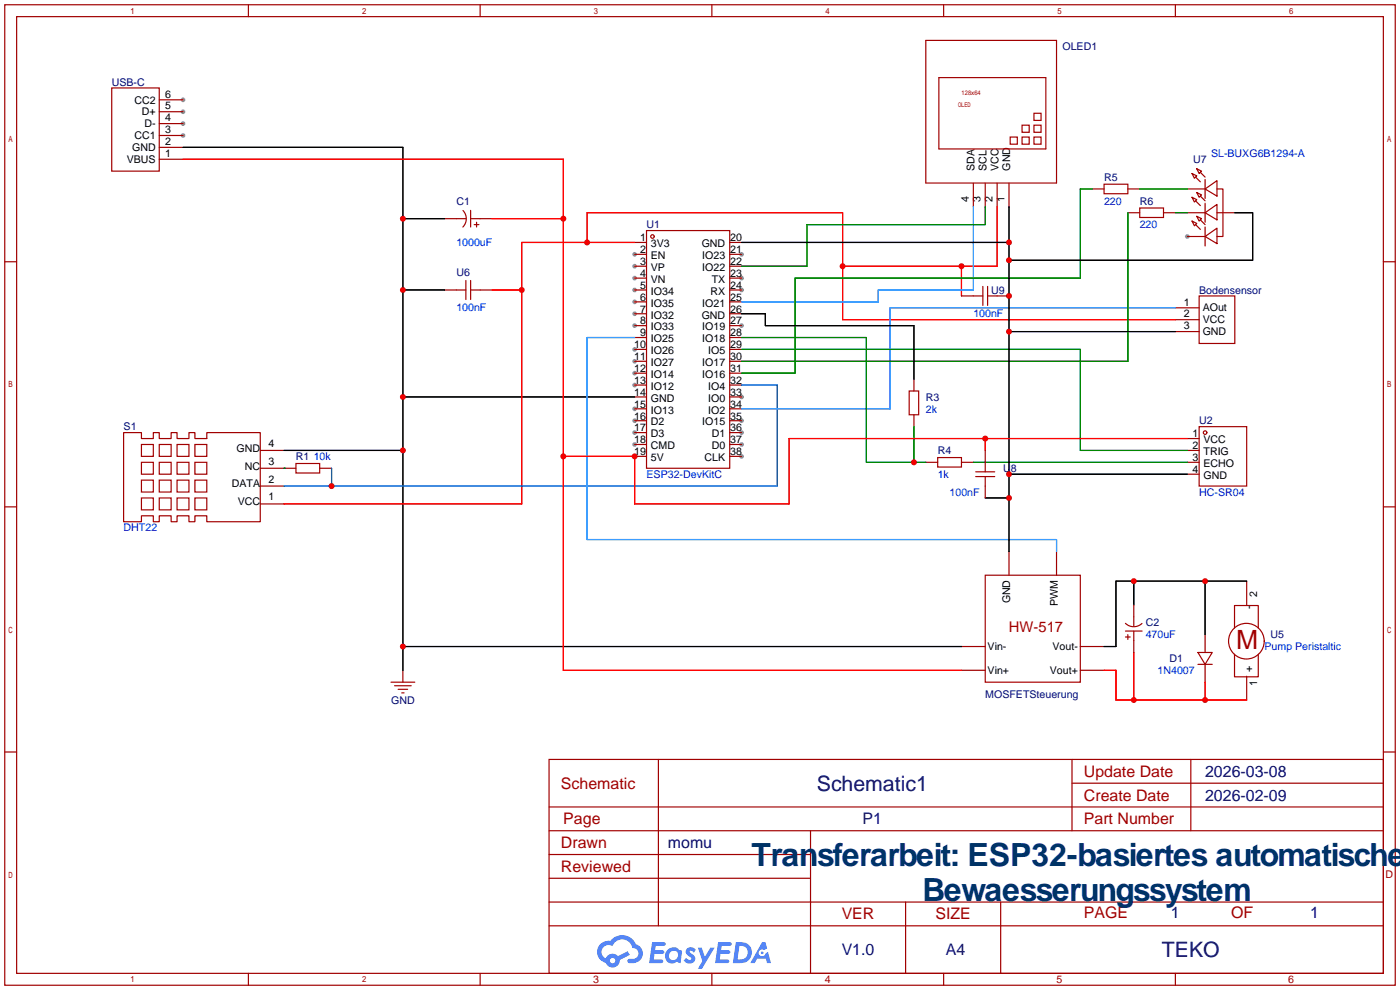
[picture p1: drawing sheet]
<svg xmlns="http://www.w3.org/2000/svg" width="299mm" height="212mm" viewBox="0 0 299 212" stroke-linecap="round" stroke-linejoin="round" font-family="sans-serif">
<g fill="#999">
<circle cx="135.6" cy="54.4" r=".51"/>
<circle cx="135.6" cy="56.9" r=".51"/>
<circle cx="135.6" cy="59.4" r=".51"/>
<circle cx="135.6" cy="62" r=".51"/>
<circle cx="135.6" cy="64.5" r=".51"/>
<circle cx="135.6" cy="67.1" r=".51"/>
<circle cx="135.6" cy="69.6" r=".51"/>
<circle cx="135.6" cy="74.7" r=".51"/>
<circle cx="135.6" cy="77.2" r=".51"/>
<circle cx="135.6" cy="79.8" r=".51"/>
<circle cx="135.6" cy="82.3" r=".51"/>
<circle cx="135.6" cy="87.4" r=".51"/>
<circle cx="135.6" cy="89.9" r=".51"/>
<circle cx="135.6" cy="92.5" r=".51"/>
<circle cx="135.6" cy="95" r=".51"/>
<circle cx="158.5" cy="54.4" r=".51"/>
<circle cx="158.5" cy="59.4" r=".51"/>
<circle cx="158.5" cy="62" r=".51"/>
<circle cx="158.5" cy="69.6" r=".51"/>
<circle cx="158.5" cy="84.8" r=".51"/>
<circle cx="158.5" cy="89.9" r=".51"/>
<circle cx="158.5" cy="92.5" r=".51"/>
<circle cx="158.5" cy="95" r=".51"/>
<circle cx="158.5" cy="97.5" r=".51"/>
<circle cx="39.1" cy="21.3" r=".51"/>
<circle cx="39.1" cy="23.9" r=".51"/>
<circle cx="39.1" cy="26.4" r=".51"/>
<circle cx="39.1" cy="29" r=".51"/>
<circle cx="253.7" cy="50.5" r=".51"/>
</g>
<g fill="none" stroke="#a10000" stroke-width=".25">
<path d="M1 1h297.2v209.6h-297.2zM3.6 3.6h292.1v204.4h-292.1zM53.1 1v2.6M102.6 1v2.6M152.1 1v2.6M201.7 1v2.6M251.2 1v2.6M1 55.9h2.6M295.7 55.9h2.5M1 108.3h2.6M295.7 108.3h2.5M1 160.7h2.6"/>
<path d="M117.3 162.3h178.4v45.7h-178.4zM117.3 177.5h178.4M117.3 172.5h178.4M140.7 162.3v35.6M173.2 177.5v30.5M229.1 162.3v15.2M229.1 167.4h66.6M254.5 162.3v15.2M295.7 160.7h2.5M117.3 182.6h55.9M117.3 197.9h178.4M117.3 192.8h178.4"/>
<path d="M117.3 187.7h55.9M193.5 192.8v15.2M213.9 192.8v15.2M53.1 208v2.6M102.6 208v2.6M152.1 208v2.6M201.7 208v2.6M251.2 208v2.6"/>
</g>
<g fill="#5487ff">
<path d="M146.9 202.7a1.3 1.3 0 0 1 1.8 .3l-.4 .6a.54 .54 0 0 0-.9-.2l.1 .2a1.34 1.34 0 0 1 1 1.8 1.47 1.47 0 0 1-2.4-.1l.5-.6 .8 .5a.31 .31 0 0 0 .4-.3 .31 .31 0 0 0-.3-.4 1.12 1.12 0 0 1-.6-1.8z"/>
<path d="M149.1 202.5h.9l.6 2 1.2-2h.9l-2.7 4.6h-.9l1-1.7z"/>
<path d="M139.4 201.4h1.6a1.31 1.31 0 0 1 1.2 .2 .4 .4 0 0 1-.3 .5l-1.8 .1-.1 .9h1.6a.4 .4 0 0 1 .4 .4 .4 .4 0 0 1-.4 .4h-1.7l-.2 1.2h1.4a.46 .46 0 0 1 .5 0 .46 .46 0 0 1 .1 .5l-.3 .2h-2.7z"/>
<path d="M153.5 201.4h1.6a1.32 1.32 0 0 1 1.2 .2 .39 .39 0 0 1-.3 .5l-1.8 .1-.1 .9h1.7a.4 .4 0 0 1 .3 .4 .4 .4 0 0 1-.4 .4h-1.7l-.2 1.2h1.4a.46 .46 0 0 1 .5 0 .46 .46 0 0 1 .1 .5l-.3 .2h-2.7z"/>
<path d="M162.9 201.4h.7l.4 1.3-.7 .4a.75 .75 0 0 0-1.1 .3 .75 .75 0 0 0 .5 1 .75 .75 0 0 0 .9-.7l.5-.2 .7 2.3h-.9l-.2-.9h-1.9l-.5 .9h-.9z"/>
<path d="M157.3 201.4l-.7 4.4h1.5a2.27 2.27 0 0 0 2.6-2.2 2.27 2.27 0 0 0-2.7-2.2zM158 202.1a1.5 1.5 0 0 1 1.8 1.6 1.5 1.5 0 0 1-1.9 1.4h-.3z"/>
<path d="M142.7 203a1.6 1.6 0 0 0-.3 2.3 1.6 1.6 0 0 0 2.3 .2l.8 .3 .3-2.4-.2-.3-.4-.1a1.58 1.58 0 0 0-2.5 0zM143.3 203.5a.98 .98 0 0 1 1.6 .4 .98 .98 0 0 1-1.1 1.3 .94 .94 0 0 1-.8-.7 .94 .94 0 0 1 .3-1z"/>
<path d="M128.3 201.8a2.37 2.37 0 0 0 1.2 4 1.54 1.54 0 0 0 1.7 1 1.54 1.54 0 0 0 1.3-1.6l2.1-1.1-.5-.8-2 1a1.57 1.57 0 0 0-2.6 .5 1.5 1.5 0 0 1-.8-2.1 1.5 1.5 0 0 1 2.2-.5 2.23 2.23 0 0 1 2.3-1.4 2.23 2.23 0 0 1 2 1.8 1.16 1.16 0 0 1 1.2 1.1 1.16 1.16 0 0 1-1.1 1.2h-.6a.47 .47 0 0 0-.6 .4 .47 .47 0 0 0 .4 .5 2.17 2.17 0 0 0 2.5-.9 2.17 2.17 0 0 0-.3-2.7l-.8-.4a3.2 3.2 0 0 0-5.5-.7l-1.1 .1zM130.4 205.3a.58 .58 0 0 1 1.1 0 .58 .58 0 0 1-1.1 0z"/>
<circle cx="162.9" cy="203.6" r=".28"/>
</g>
<g fill="none" stroke="#a10000" stroke-width=".25">
<path d="M23.9 18.8h10.1v17.8h-10.1zM197.9 8.6h27.9v30.5h-27.9zM200.7 16.6h22.8v15.2h-22.8zM34 21.3h5.1M34 23.9h5.1M34 26.4h5.1M34 29h5.1M34 31.5h5.1M34 34h5.1M208 39.2v5M210.6 39.2v5M213.1 39.2v5"/>
<path d="M215.6 39.2v5M215.9 29.3h1.5v1.5h-1.5zM218.4 29.3h1.6v1.5h-1.6zM218.4 26.8h1.6v1.5h-1.6zM221 29.3h1.5v1.5h-1.5zM221 26.8h1.5v1.5h-1.5zM221 24.2h1.5v1.5h-1.5zM236 39.4h5v2h-5zM254.8 37.1l1 .5-.5 .5zM255.5 37.8l1 1.1M255.8 36.1l1 .5-.5 .5zM256.5 36.8l1.1 1"/>
<path d="M257.6 38.4v4M95 46.7h4.6M98.9 45a2.54 2.54 0 0 1 0 3.5M99.6 59.9v4.1M100.6 45v3.5M100.6 59.9v4.1M100.6 46.7h4.6M101.3 48h1.1M101.9 47.5v1M135.6 51.8h2.6M135.6 54.4h2.6M135.6 56.9h2.6"/>
<path d="M135.6 59.4h2.6M138.2 49.3h17.8v50.8h-17.8zM156 51.8h2.5M156 54.4h2.5M156 56.9h2.5M156 59.4h2.5M233.4 40.4h2.6M241 40.4h2.6M241 45.5h2.6M243.6 44.4h5.1v2.1h-5.1zM248.7 45.5h2.5M253.7 40.4h3.9"/>
<path d="M253.7 45.5h3.9M253.7 50.5h3.9M254.8 47.2l1 .6-.5 .5zM254.8 42.2l1 .5-.5 .5zM255.5 48l1 1M255.5 42.9l1 1M255.8 46.2l1 .5-.5 .5zM255.8 41.1l1 .6-.5 .5zM256.5 47l1.1 1M256.5 41.9l1.1 1M257.6 50.5l2.5-1.7v3.3zM257.6 45.5l2.5-1.8v3.3z"/>
<path d="M257.6 40.4l2.5-1.8v3.3zM257.6 43.4v4.1M257.6 48.5v4.1M260.1 40.4h1.3v10.1h-1.3M260.1 45.5h3.8M95 62h4.6M100.6 62h4.6M135.6 62h2.6M135.6 64.5h2.6M135.6 67.1h2.6M135.6 69.6h2.6M135.6 72.1h2.6"/>
<path d="M135.6 74.7h2.6M135.6 77.2h2.6M135.6 79.8h2.6M156 62h2.5M156 64.5h2.5M156 67.1h2.5M156 69.6h2.5M156 72.1h2.5M156 74.7h2.5M156 77.2h2.5M156 79.8h2.5M205.5 63.2h4.6"/>
<path d="M210.1 61.2v4.1M211.1 63.2h4.5M211.1 61.2v4.1M251.2 70.9h5.1M251.2 68.3h5.1M251.2 65.8h5.1M256.3 63.2h7.6v10.2h-7.6zM26.4 92.5h3.8v1.2h2.6v-1.2h1.2v1.2h2.6v-1.2h1.2v1.2h2.6v-1.2h1.3v1.2h2.5v-1.2h11.4v19h-11.4v-1.3h-2.5v1.3h-1.3v-1.3h-2.6v1.3h-1.2v-1.3h-2.6v1.3h-1.2v-1.3h-2.6v1.3h-3.8zM30.2 98.8h2.6v2.5h-2.6zM30.2 95h2.6v2.5h-2.6zM34 98.8h2.6v2.5h-2.6zM34 95h2.6v2.5h-2.6z"/>
<path d="M37.8 98.8h2.6v2.5h-2.6zM37.8 95h2.6v2.5h-2.6zM41.7 98.8h2.5v2.5h-2.5zM41.7 95h2.5v2.5h-2.5zM55.6 96.3h5.1M63.2 99.1h5.1v2h-5.1zM135.6 82.3h2.6M135.6 84.8h2.6M135.6 87.4h2.6M135.6 89.9h2.6M135.6 92.5h2.6M135.6 95h2.6"/>
<path d="M135.6 97.5h2.6M156 82.3h2.5M156 84.8h2.5M156 87.4h2.5M156 89.9h2.5M156 92.5h2.5M156 95h2.5M156 97.5h2.5M194.3 83.6h2v5h-2zM195.3 81v2.6M195.3 88.6v2.6M197.9 98.8h2.5"/>
<path d="M200.4 97.8h5.1v2h-5.1zM205.5 98.8h2.5M210.6 96.3v4.5M253.7 96.3h2.6M253.7 93.7h2.6M253.7 98.8h2.6M256.3 91.2h10.1v12.7h-10.1zM30.2 106.4h2.6v2.6h-2.6zM30.2 102.6h2.6v2.6h-2.6zM34 106.4h2.6v2.6h-2.6zM34 102.6h2.6v2.6h-2.6zM37.8 106.4h2.6v2.6h-2.6z"/>
<path d="M37.8 102.6h2.6v2.6h-2.6zM41.7 106.4h2.5v2.6h-2.5zM41.7 102.6h2.5v2.6h-2.5zM55.6 107.7h5.1M55.6 103.9h5.1M55.6 100.1h7.6M68.3 100.1h2.6M208.5 101.9h4.1M208.5 100.8h4.1M210.6 101.9v4.5M215.6 117.9v5M225.8 117.9v5"/>
<path d="M253.7 101.3h2.6M205.5 138.2h5.1M210.6 122.9h20.3v22.9h-20.3zM230.9 138.2h5.1M240.5 133.2a2.54 2.54 0 0 0 3.6 0M240.5 134.9h3.6M240.5 136.1h1.1M241 135.6v1.1M242.3 129.3v4.6M242.3 134.9v4.5M256 139.4h3.1l-1.5 2.6zM257.6 135.6v3.8"/>
<path d="M263.8 139.8v4.9h5.1v-4.9M263.8 134.2v-4.8h5.1v4.8M266.4 124.2v5.1M83.6 145.8h5M84.3 146.6h3.6M85.1 147.3h2M85.9 148.1h.5M86.1 143.3v2.5M205.5 143.3h5.1M230.9 143.3h5.1M256 142h3.1M257.6 142v3.8"/>
<path d="M266.4 144.5v5.1"/>
<circle cx="139.4" cy="50.5" r=".38"/>
<circle cx="257.6" cy="92.5" r=".38"/>
<circle cx="266.4" cy="137" r="3.8"/>
</g>
<path d="M39.1 34h81.3v109.3h85.1M105.2 46.7h15.2M125.5 51.8v-6.3h54.6v22.8h71.1M135.6 51.8h-24.1v55.9h-50.8M205.5 56.9v6.3M213.1 44.2v12.7h-33M105.2 62h6.3M210.6 93.7v2.6M253.7 93.7h-85v14h-33.1v-10.2h-15.2M242.3 139.4v10.2M236 143.3h2.5v6.3h27.9M257.6 145.8v3.8" fill="none" stroke="#f00" stroke-width=".25"/>
<g fill="none" stroke="#000" stroke-width=".25">
<path d="M39.1 31.5h47v111.8M86.1 46.7h8.9M158.5 51.8h57.1M215.6 44.2v73.7M263.9 45.5h3.8v10.1h-52.1M86.1 62h8.9M158.5 67.1h5.1v2.5h31.7v11.4M215.6 70.9h35.6M60.7 96.3h25.4M86.1 84.8h49.5M210.6 106.4h5M215.6 101.3h38.1"/>
<path d="M86.1 138.2h119.4M242.3 124.2v5.1M257.6 124.2v11.4M266.4 124.2h-27.9v14h-2.5"/>
</g>
<path d="M158.5 82.3h7.6v21.6h-105.4M70.9 100.1v3.8" fill="none" stroke="#06c" stroke-width=".25"/>
<path d="M210.6 44.2v3.8h-38.1v8.9h-14M233.4 40.4h-2.5v19h-61v20.4h-11.4M241 45.5v31.7h-82.5M243.6 40.4h10.1M251.2 45.5h2.5M158.5 74.7h72.4v21.6h22.8M158.5 72.1h26.7v26.7h12.7M195.3 91.2v7.6M208 98.8h45.7M60.7 100.1h.1" fill="none" stroke="#008700" stroke-width=".25"/>
<path d="M208 44.2v17.8h-20.3v2.5h-29.2M135.6 72.1h-10.1v43.2h100.3v2.6M251.2 65.8h-61v21.6h-31.7" fill="none" stroke="#39f" stroke-width=".25"/>
<g fill="#c00">
<circle cx="242.3" cy="149.6" r=".63"/>
<circle cx="257.6" cy="149.6" r=".63"/>
<circle cx="242.3" cy="124.2" r=".63"/>
<circle cx="257.6" cy="124.2" r=".63"/>
<circle cx="86.1" cy="138.2" r=".63"/>
<circle cx="86.1" cy="96.3" r=".63"/>
<circle cx="86.1" cy="84.8" r=".63"/>
<circle cx="86.1" cy="62" r=".63"/>
<circle cx="86.1" cy="46.7" r=".63"/>
<circle cx="111.5" cy="62" r=".63"/>
<circle cx="125.5" cy="51.8" r=".63"/>
<circle cx="180.1" cy="56.9" r=".63"/>
<circle cx="205.5" cy="56.9" r=".63"/>
<circle cx="70.9" cy="103.9" r=".63"/>
<circle cx="195.3" cy="98.8" r=".63"/>
<circle cx="215.6" cy="51.8" r=".63"/>
<circle cx="215.6" cy="55.6" r=".63"/>
<circle cx="215.6" cy="63.2" r=".63"/>
<circle cx="215.6" cy="70.9" r=".63"/>
<circle cx="215.6" cy="101.3" r=".63"/>
<circle cx="215.6" cy="106.4" r=".63"/>
<circle cx="135.6" cy="97.5" r=".63"/>
<circle cx="120.4" cy="97.5" r=".63"/>
<circle cx="120.4" cy="46.7" r=".63"/>
<circle cx="210.6" cy="93.7" r=".63"/>
</g>
<g font-size="6.8" fill="#036">
<text x="160.6" y="185">Transferarbeit: ESP32-basiertes automatische</text>
<text x="197.1" y="192.6">Bewaesserungssystem</text>
</g>
<text font-size="5.7" fill="#a00000" x="264.2" y="138.7">M</text>
<g font-size="4.5" fill="#000080">
<text x="174.6" y="169">Schematic1</text>
<text x="248.3" y="204.5">TEKO</text>
</g>
<g font-size="3.4" fill="#a00000">
<text x="231.6" y="166">Update Date</text>
<text x="119.9" y="168.6">Schematic</text>
<text x="231.6" y="171.1">Create Date</text>
<text x="120.4" y="176.2">Page</text>
<text x="231.6" y="176.2">Part Number</text>
<text x="119.9" y="181.3">Drawn</text>
<text x="119.9" y="186.3">Reviewed</text>
<text x="179.9" y="196.5">VER</text>
<text x="199.9" y="196.5">SIZE</text>
<text x="231.6" y="196.3">PAGE</text>
<text x="263.1" y="196.3">OF</text>
</g>
<g font-size="3.4" fill="#000080">
<text x="257.6" y="166">2026-03-08</text>
<text x="257.6" y="171.1">2026-02-09</text>
<text x="184.4" y="176.2">P1</text>
<text x="142.7" y="181.3">momu</text>
<text x="250.3" y="196.3">1</text>
<text x="280" y="196.3">1</text>
<text x="179.9" y="204.1">V1.0</text>
<text x="202.1" y="204.1">A4</text>
</g>
<text font-size="3.2" fill="#a00000" x="215.6" y="135">HW-517</text>
<g font-size="2.3" fill="#000080">
<text x="227.1" y="10.7">OLED1</text>
<text x="23.9" y="18.3">USB-C</text>
<text x="255" y="34.8">U7</text>
<text x="236" y="38.6">R5</text>
<text x="97.5" y="43.7">C1</text>
<text x="243.6" y="43.7">R6</text>
<text x="138.2" y="48.8">U1</text>
<text x="97.5" y="59">U6</text>
<text x="211.8" y="62.8">U9</text>
<text x="256.3" y="62.8">Bodensensor</text>
<text x="197.9" y="85.6">R3</text>
<text x="26.4" y="92">S1</text>
<text x="256.3" y="90.7">U2</text>
<text x="63.2" y="98.3">R1</text>
<text x="200.4" y="97.1">R4</text>
<text x="214.4" y="100.9">U8</text>
<text x="244.9" y="133.9">C2</text>
<text x="271.5" y="136.4">U5</text>
<text x="249.9" y="141.5">D1</text>
<text x="210.6" y="149.1">MOSFETSteuerung</text>
<text x="83.6" y="150.4">GND</text>
</g>
<g font-size="2.3">
<text x="28.7" y="22.1">CC2</text>
<text x="35.3" y="20.9">6</text>
<text x="35.3" y="23.4">5</text>
<text x="28.7" y="29.7">CC1</text>
<text x="30.3" y="24.7">D+</text>
<text x="30.9" y="27.2">D-</text>
<text x="35.3" y="25.9">4</text>
<text x="35.3" y="28.5">3</text>
<text x="27.1" y="34.8">VBUS</text>
<text x="28.2" y="32.3">GND</text>
<text x="35.3" y="31">2</text>
<text x="35.3" y="33.6">1</text>
<text x="208.3" y="36.5" transform="rotate(-90 208.3 36.5)">SDA</text>
<text x="210.8" y="36.5" transform="rotate(-90 210.8 36.5)">SCL</text>
<text x="213.4" y="36.5" transform="rotate(-90 213.4 36.5)">VCC</text>
<text x="215.9" y="36.5" transform="rotate(-90 215.9 36.5)">GND</text>
<text x="207" y="43.2" transform="rotate(-90 207 43.2)">4</text>
<text x="209.6" y="43.2" transform="rotate(-90 209.6 43.2)">3</text>
<text x="212.1" y="43.2" transform="rotate(-90 212.1 43.2)">2</text>
<text x="214.7" y="43.2" transform="rotate(-90 214.7 43.2)">1</text>
<text x="136.8" y="51.6">1</text>
<text x="139.1" y="52.8">3V3</text>
<text x="150" y="52.8">GND</text>
<text x="156.1" y="51.6">20</text>
<text x="136.8" y="54.1">2</text>
<text x="136.8" y="56.6">3</text>
<text x="136.8" y="59.2">4</text>
<text x="139.1" y="55.4">EN</text>
<text x="139.1" y="57.9">VP</text>
<text x="150.1" y="55.4">IO23</text>
<text x="150.1" y="57.9">IO22</text>
<text x="156.1" y="54.1">21</text>
<text x="156.1" y="56.6">22</text>
<text x="156.1" y="59.2">23</text>
<text x="136.8" y="61.7">5</text>
<text x="136.8" y="64.3">6</text>
<text x="139.1" y="60.5">VN</text>
<text x="139.1" y="63">IO34</text>
<text x="139.1" y="65.5">IO35</text>
<text x="150.1" y="65.5">IO21</text>
<text x="151.9" y="63">RX</text>
<text x="152.1" y="60.5">TX</text>
<text x="156.1" y="61.7">24</text>
<text x="156.1" y="64.3">25</text>
<text x="253" y="65.3">1</text>
<text x="136.8" y="66.8">7</text>
<text x="136.8" y="69.3">8</text>
<text x="136.8" y="71.9">9</text>
<text x="139.1" y="68.1">IO32</text>
<text x="139.1" y="70.6">IO33</text>
<text x="150" y="68.1">GND</text>
<text x="150.1" y="70.6">IO19</text>
<text x="156.1" y="66.8">26</text>
<text x="156.1" y="69.3">27</text>
<text x="156.1" y="71.9">28</text>
<text x="253" y="70.4">3</text>
<text x="253" y="67.8">2</text>
<text x="257" y="71.7">GND</text>
<text x="257" y="69.1">VCC</text>
<text x="257" y="66.6">AOut</text>
<text x="135.5" y="74.4">10</text>
<text x="135.5" y="77">11</text>
<text x="139.1" y="73.2">IO25</text>
<text x="139.1" y="75.7">IO26</text>
<text x="150.1" y="73.2">IO18</text>
<text x="151.4" y="75.7">IO5</text>
<text x="156.1" y="74.4">29</text>
<text x="156.1" y="77">30</text>
<text x="135.5" y="79.5">12</text>
<text x="135.5" y="82">13</text>
<text x="139.1" y="78.2">IO27</text>
<text x="139.1" y="80.8">IO14</text>
<text x="139.1" y="83.3">IO12</text>
<text x="150.1" y="78.2">IO17</text>
<text x="150.1" y="80.8">IO16</text>
<text x="151.4" y="83.3">IO4</text>
<text x="156.1" y="79.5">31</text>
<text x="156.1" y="82">32</text>
<text x="135.5" y="84.6">14</text>
<text x="135.5" y="87.1">15</text>
<text x="135.5" y="89.7">16</text>
<text x="139.1" y="85.9">GND</text>
<text x="139.1" y="88.4">IO13</text>
<text x="151.4" y="85.9">IO0</text>
<text x="151.4" y="88.4">IO2</text>
<text x="156.1" y="84.6">33</text>
<text x="156.1" y="87.1">34</text>
<text x="156.1" y="89.7">35</text>
<text x="57.4" y="95.5">4</text>
<text x="135.5" y="92.2">17</text>
<text x="135.5" y="94.7">18</text>
<text x="139.1" y="90.9">D2</text>
<text x="139.1" y="93.5">D3</text>
<text x="150.1" y="90.9">IO15</text>
<text x="152.1" y="93.5">D1</text>
<text x="156.1" y="92.2">36</text>
<text x="156.1" y="94.7">37</text>
<text x="254.9" y="93.5">1</text>
<text x="257.2" y="94.7">VCC</text>
<text x="50.6" y="96.5">GND</text>
<text x="52.3" y="100.4">NC</text>
<text x="57.4" y="99.3">3</text>
<text x="135.5" y="97.3">19</text>
<text x="139.1" y="96">CMD</text>
<text x="139.1" y="98.6">5V</text>
<text x="150.6" y="98.6">CLK</text>
<text x="152.1" y="96">D0</text>
<text x="156.1" y="97.3">38</text>
<text x="254.9" y="96">2</text>
<text x="254.9" y="98.6">3</text>
<text x="254.9" y="101.1">4</text>
<text x="257.2" y="97.3">TRIG</text>
<text x="257.2" y="99.8">ECHO</text>
<text x="49.5" y="104.2">DATA</text>
<text x="50.8" y="108">VCC</text>
<text x="57.4" y="107">1</text>
<text x="57.4" y="103.1">2</text>
<text x="257.2" y="102.4">GND</text>
<text x="215.9" y="129" transform="rotate(-90 215.9 129)">GND</text>
<text x="226.1" y="129.5" transform="rotate(-90 226.1 129.5)">PWM</text>
<text x="267.7" y="130.2" transform="rotate(-90 267.7 130.2)">-</text>
<text x="268.7" y="127.7" transform="rotate(-90 268.7 127.7)">2</text>
<text x="211.1" y="138.9">Vin-</text>
<text x="225" y="138.9">Vout-</text>
<text x="267.7" y="143.7" transform="rotate(-90 267.7 143.7)">+</text>
<text x="211.1" y="144">Vin+</text>
<text x="224.4" y="144">Vout+</text>
<text x="268.7" y="146.7" transform="rotate(-90 268.7 146.7)">1</text>
</g>
<g font-size="2.3" fill="#00f">
<text x="258.8" y="33.6">SL-BUXG6B1294-A</text>
<text x="236" y="43.7">220</text>
<text x="97.5" y="52.6">1000uF</text>
<text x="243.6" y="48.8">220</text>
<text x="97.5" y="66.6">100nF</text>
<text x="208" y="67.8">100nF</text>
<text x="197.9" y="88.2">2k</text>
<text x="67.1" y="98.3">10k</text>
<text x="138.2" y="102.1">ESP32-DevKitC</text>
<text x="200.4" y="102.1">1k</text>
<text x="202.9" y="105.9">100nF</text>
<text x="256.3" y="105.9">HC-SR04</text>
<text x="26.4" y="113.6">DHT22</text>
<text x="244.9" y="136.4">470uF</text>
<text x="270.3" y="139">Pump Peristaltic</text>
<text x="247.4" y="144">1N4007</text>
</g>
<g font-size="2.3" fill="#a00000">
<text x="296.1" y="187.7">D</text>
<text x="126.7" y="210.1">3</text>
<text x="176.3" y="210.1">4</text>
<text x="225.8" y="210.1">5</text>
<text x="275.3" y="210.1">6</text>
</g>
<g font-size="1.4" fill="#a00000">
<text x="204.7" y="22.8">OLED</text>
<text x="205.5" y="20.3">128x64</text>
</g>
</svg>
